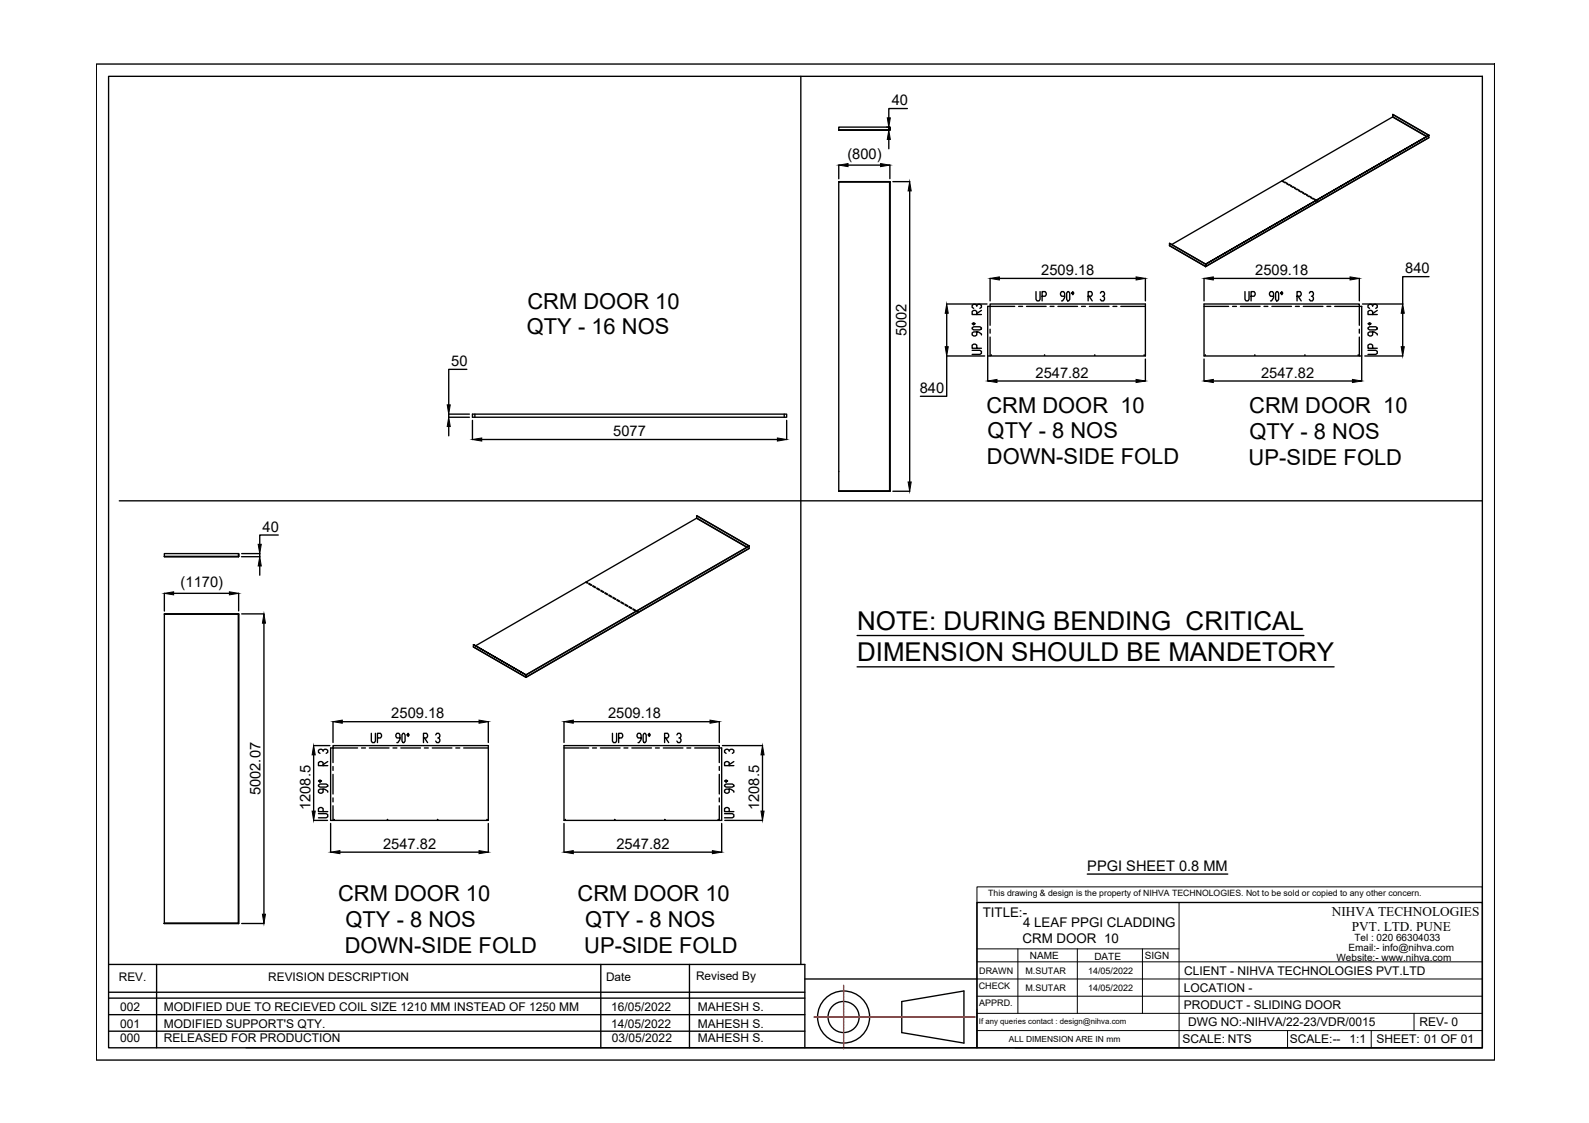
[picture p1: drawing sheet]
<svg xmlns="http://www.w3.org/2000/svg" width="297mm" height="210mm" viewBox="0 0 297 210" stroke-linecap="round" stroke-linejoin="round" font-family="sans-serif">
<!-- layer: 0 -->
<g fill="none" stroke="#000" stroke-width=".25">
<path d="M18 12h261.4v186.1h-261.4zM20.3 14.3h256.8v181.5h-256.8zM149.7 14.3v166M156.8 23.8h9.5v.5h-9.5zM156.8 24.3h9.5zM156.8 30.8v2.6M156.8 34h9.5v57.8M158.5 30.9h6.1M165.8 23.8h.3v.5h-.4M166.1 26.1v1.7M166.3 24.3v-.5v.5M166.3 34h-9.5"/>
<path d="M166.3 34h-9.5v57.8M166.3 30.8v2.6M166.9 34h3.2M169.6 20.3h-3.5v1.7M170.1 35.7v54.4M239.6 33.8l.6 .4M239.7 33.7l.3 .2M240.2 34l.5 .3M240.5 34.3l.5 .3M241 34.5l.5 .3M241.2 34.8l.5 .3M241.7 34.9l.5 .3"/>
<path d="M242 35.2l.5 .3M242.5 35.3l.5 .3M242.7 35.6l.5 .3M243.2 35.8l.5 .3M243.5 36.1l.5 .3M244 36.2l.5 .3M244.3 36.5l.5 .3M244.7 36.6l.5 .3M245 36.9l.5 .3M245.5 37.1l.5 .3M245.8 37.4l.6 .3M246.2 37.5l.3 .2"/>
<path d="M260.3 21.8v.1M260.4 21.4l6.7 3.9M266.7 25.5l-6.4-3.6-41.3 23.8M267.1 25.7l-41.7 24.1M267.1 25.3h.1M267.1 25.3l-6.7-3.9v.4l6.3 3.7M267.1 25.3l-41.7 24.1v.4v-.4l41.7-24.1v.4l-41.7 24.1M267.1 25.7h.1M177 56.8h7.5M177 58.6v6.2M182.6 58.8v-.6l-.3-.2h-.3l-.3 .2v.6h1.8M182.6 57.3v-.2l-.3-.2h-.3l-.3 .2v.3l.3 .2"/>
<path d="M182.6 57.1l.3-.2 .6 .2v.3l-.3 .2M183.5 58l-.9 .6M185.1 52v4.2M186.8 52h25.6M189.7 57.3h-5.1v9.2h29.5v-9.7h-29v4M190.4 57.3h.8M191.9 57.3h3.7M193.7 54.5v1.5l.2 .2h.3l.2-.2v-1.5M194.8 55.4h.6l.2-.3v-.3l-.2-.3h-.6v1.7M196.3 57.3h.7M197.8 57.3h3.6M199 55.4h-.6l-.2-.3 .2-.6h.4l.2 .3v.9l-.4 .5h-.2"/>
<path d="M199.6 54.5h.2l.2 .3v1.2l-.2 .2h-.2l-.2-.2v-1.2zM200.5 54.5l.2 .3-.2 .3-.1-.3zM202.2 57.3h.7M203.4 55.4h.6l.2-.3-.2-.6h-.6v1.7M203.6 55.4l.6 .8M203.6 57.3h3.7M205.7 54.8l.2-.3h.4l.2 .6-.2 .3h-.2M206.3 55.4l.2 .3-.2 .5h-.4l-.2-.2M208 57.3h.8M209.5 57.3h4.6M214.1 52v4.2M218.6 45.9l6.8 3.9-6.8-3.9v-.4l6.8 3.9"/>
<path d="M218.6 45.5l6.8 3.9M225.1 57.3h4.6M225.1 52v4.2M225.4 49.4v.4zM225.4 49.8h.1M226.8 52h25.6M230.4 57.3h.7M231.9 57.3h3.7M232.7 54.5v1.5l.2 .2h.4l.2-.2v-1.5M233.9 55.4h.5l.2-.3-.2-.6h-.5v1.7M236.3 57.3h.7M237.8 57.3h3.6"/>
<path d="M238.1 55.4h-.6l-.2-.3 .2-.6h.4l.2 .3v.9l-.4 .5h-.2M238.6 54.5h.2l.2 .3v1.2l-.2 .2h-.2l-.1-.2v-1.2zM239.6 54.5l.2 .3-.2 .3-.2-.3zM242.2 57.3h.7M242.5 55.4h.5l.2-.3-.2-.6h-.5v1.7M242.7 55.4l.5 .8M243.6 57.3h3.7M244.8 54.8l.2-.3h.3l.2 .3v.3l-.2 .3h-.2M245.3 55.4l.2 .3-.2 .5h-.3l-.2-.2M248 57.3h.8M249.5 57.3h5.1v9.2h-29.5v-9.7h29v4M254.1 52v4.2"/>
<path d="M256.6 58.8v-.6l-.3-.2-.6 .2v.6h1.8M256.6 57.3v-.2l-.3-.2-.6 .2v.3l.3 .2M256.6 57.1l.3-.2 .6 .2v.3l-.3 .2M257.5 58l-.9 .6M262.2 58.6v6.2M267.1 51.7h-4.9v5.1h-7.5M83.9 77.4h3.8M83.9 78h3.8M83.9 77.4v.6M83.9 79.7v1.8M87.3 69h-3.4v6.7M88.3 77.4h58.8v.6h-58.8z"/>
<path d="M88.3 78.6v3.6M88.8 77.4v.6M146.6 77.4v.6M147.1 78.6v3.6M181.7 65.5h1.5l.3 .2v.4l-.3 .1h-1.5M181.7 61.3l.3-.2h1.2l.3 .2v.2l-.3 .2h-1.2l-.3-.2zM181.7 60.5l.3-.2 .3 .2-.3 .2zM182.6 65.1v-.6l-.3-.2-.6 .2v.6h1.8M182.6 62v.6l-.3 .2-.6-.2v-.4l.3-.2h.9l.6 .4v.2M184.1 66.5h-7.1v7.6h-4.9M184.6 66.7v4.5M185.1 61.5v.8"/>
<path d="M185.1 63v3.5M186.4 71.2h26M214.1 67.1v4.1M225.1 67.1v4.1M226.8 71.2h26M254.1 61.5v.8M254.1 63v3.5M254.6 66.7v4.5M255.1 66.5h7.1M255.7 65.5h1.5l.3 .2v.4l-.3 .1h-1.5M255.7 61.3l.3-.2h1.2l.3 .2v.2l-.3 .2h-1.2l-.3-.2zM255.7 60.5l.3-.2 .3 .2-.3 .2z"/>
<path d="M256.6 65.1v-.6l-.3-.2-.6 .2v.6h1.8M256.6 62v.6l-.3 .2-.6-.2v-.4l.3-.2h.9l.6 .4v.2M22.3 93.6h254.8M90.1 82.1h55.2M130.2 96.8v.1M130.2 96.4l9.8 5.7M156.8 91.8h9.5h-9.5M156.8 88.1h.1M166.3 91.8h-9.5M166.3 91.8v-57.8v57.8M166.3 91.8h.1M166.9 91.8h3.2"/>
<path d="M30.7 103.5h13.9v.5h-13.9zM30.7 104h13.9M30.7 114.7l13.9 .1zM30.7 110.9v3.3M32.5 110.9h10.4M44.6 114.8v57.8h-13.9M44.6 104v-.5v.5M44.6 104h-13.9M44.6 114.7v.1M44.6 114.8v57.8M44.6 114.8h-13.9v57.8M44.6 110.9v3.3"/>
<path d="M45.2 103.5h3.4v.6h-3.5M45.2 114.7h4.2M48.6 105.8v1.7M49.3 116.5v54.4M52 100h-3.4v1.7M109.5 108.8l.3 .2M109.6 108.7l.3 .2M110 109.1l.5 .3M110.1 109l.5 .3M110.8 109.6l.5 .3M110.8 109.5l.6 .3M111.5 110l.5 .3"/>
<path d="M111.6 109.9l.5 .3M112.3 110.4l.5 .3M112.4 110.3l.5 .3M113.1 110.9l.4 .3M113.1 110.8l.5 .3M113.8 111.3l.5 .3M113.9 111.2l.5 .3M114.6 111.7l.5 .3M114.6 111.6l.5 .3M115.3 112.2l.5 .3M115.4 112.1l.5 .3M116.1 112.6l.5 .3"/>
<path d="M116.1 112.5l.5 .3M116.8 113.1l.5 .2M116.9 112.9l.5 .3M117.6 113.5l.5 .3M117.6 113.4l.5 .3M118.3 113.9l.5 .3M118.4 113.8l.5 .3M119.1 114.4l.2 .1M119.1 114.2l.3 .2M139.6 102.3l-9.4-5.4-41.3 23.8M140 102.1h.1M140 102.1l-9.8-5.7v.4l9.5 5.5"/>
<path d="M140 102.1l-41.7 24M140 102.5l-41.7 24.1M160.2 118.8h83.5M58.6 139.4h3.1M62.3 139.4h29v13.9h-29.5v-13.5h.5zM62.3 134.9v3.9M64 134.9h25.5M66.8 139.8h-4.5v2.7M67.6 139.8h.7M69 139.8h3.7M69.4 137.1v1.4l.2 .3h.4l.2-.3v-1.4M70.6 137.9h.5l.2-.3-.2-.5h-.5v1.7"/>
<path d="M73.5 139.8h.7M74.8 137.9h-.6l-.2-.3 .2-.5h.4l.2 .3v.8l-.4 .6h-.2M74.9 139.8h3.7M75.3 137.1h.2l.2 .3v1.1l-.2 .3h-.2l-.2-.3v-1.1zM76.3 137.1l.2 .3-.2 .2-.2-.2zM79.2 137.9h.5l.2-.3-.2-.5h-.5v1.7M79.3 139.8h.8M79.4 137.9l.5 .9M80.8 139.8h3.7M81.4 137.4l.2-.3h.4l.2 .3v.2l-.2 .3h-.2M82 137.9l.2 .3v.3l-.2 .3h-.4l-.2-.3M85.2 139.8h.7"/>
<path d="M86.7 139.8h4.6M88.5 120.9l9.8 5.7M88.5 120.5l9.8 5.6zM88.5 120.5v.4l9.8 5.7v-.5M91.3 134.9v3.9M98.3 126.1v.5M98.3 126.1l41.7-24v.4l-41.7 24.1zM98.3 126.6h.1M105.4 139.4h29.1v.4h.4v13.5h-29.5zM105.4 139.8h4.6M105.4 134.9v3.9M107.2 134.9h25.5"/>
<path d="M110.8 139.8h.7M112.2 139.8h3.7M114.5 137.1v1.4l.2 .3h.4l.2-.3v-1.4M115.6 137.9h.6l.2-.3-.2-.5h-.6v1.7M116.6 139.8h.8M118.1 139.8h3.7M119.8 137.9h-.5l-.2-.3 .2-.5h.4l.1 .3v.8l-.3 .6h-.2M120.4 137.1h.2l.2 .3v1.1l-.2 .3h-.2l-.2-.3v-1.1zM121.4 137.1l.2 .3-.2 .2-.2-.2zM122.5 139.8h.8M124 139.8h3.7M124.2 137.9h.6l.2-.3-.2-.5h-.6v1.7"/>
<path d="M124.4 137.9l.6 .9M126.5 137.4l.2-.3h.4l.2 .5-.2 .3h-.2M127.1 137.9l.2 .3-.2 .6h-.4l-.2-.3M128.4 139.8h.7M129.9 139.8h4.6v2.7M134.5 134.9v3.9M135 139.4h7.6M160.2 124.6h89.2M58.6 153.3h2.6M58.6 141.1v10.5M59.5 152.1h1.5l.3 .2v.4l-.3 .2h-1.5M59.5 146.7l.3-.2h1.2l.3 .2v.2l-.3 .2h-1.2l-.3-.2z"/>
<path d="M59.5 146l.3-.2 .3 .2-.3 .2zM60.4 151.7v-.6l-.3-.2-.6 .2v.6h1.8M60.4 147.5v.6l-.3 .2-.6-.2v-.4l.3-.2h.9l.6 .4v.2M60.4 143.1v-.6l-.3-.2-.6 .2v.6h1.8M60.4 140.4v-.2l-.3-.2h-.3l-.3 .2v.4l.3 .2M60.4 140.2l.3-.2 .6 .2v.4l-.3 .2M61.3 142.3l-.9 .6M61.8 153.9v5.4M62.3 143.3v.7M62.3 144.7v3.7M62.3 149.1v.8M62.3 150.6v2.7"/>
<path d="M63.5 159.3h26M91.3 153.9v5.4M105.4 153.9v5.4M107.2 159.3h26M134.5 143.3v.7M134.5 144.7v3.7M134.5 149.1v.8M134.5 150.6v2.7M134.9 153.9v5.4M135.4 152.1h1.5l.3 .2v.4l-.3 .2h-1.5M135.4 146.7l.3-.2h1.2l.3 .2v.2l-.3 .2h-1.2l-.3-.2zM135.4 146l.3-.2 .3 .2-.3 .2z"/>
<path d="M135.5 153.3h7.1M136.3 151.7v-.6l-.3-.2-.6 .2v.6h1.8M136.3 147.5v.6l-.3 .2-.6-.2v-.4l.3-.2h.9l.6 .4v.2M136.3 143.1v-.6l-.3-.2-.6 .2v.6h1.8M136.3 140.4v-.2l-.3-.2h-.3l-.3 .2v.4l.3 .2M136.3 140.2l.3-.2 .6 .2v.4l-.3 .2M137.2 142.3l-.9 .6M142.5 141.1v10.5M30.7 172.6h13.9M44.5 172.6h.1M44.5 172.6h-13.8M45.2 172.6h4.2"/>
<path d="M182.6 168.7h94.5v27.1h-94.5zM203.3 163.4h26.2M20.3 180.3h130.2v15.5h-104.5M20.3 192.7h130.2M20.3 185.5h130.2M20.3 189.7h130.2M20.3 186.6h130.2M29.3 180.3v15.5M112.3 180.3v15.5M128.9 180.3v15.5M150.5 195.8h32.1M150.5 183h32.1"/>
<path d="M168.6 187.2l11.6-2v9.8l-11.6-2zM189.8 195.8h87.3"/>
<circle cx="185.3" cy="66.4" r=".03"/>
<circle cx="195.3" cy="66.4" r=".03"/>
<circle cx="204.6" cy="66.4" r=".03"/>
<circle cx="213.9" cy="66.4" r=".03"/>
<circle cx="225.3" cy="66.4" r=".03"/>
<circle cx="234.6" cy="66.4" r=".03"/>
<circle cx="243.9" cy="66.4" r=".03"/>
<circle cx="253.9" cy="66.4" r=".03"/>
<circle cx="62.4" cy="153.2" r=".03"/>
<circle cx="72.4" cy="153.2" r=".03"/>
<circle cx="81.8" cy="153.2" r=".03"/>
<circle cx="91" cy="153.2" r=".03"/>
<circle cx="105.7" cy="153.2" r=".03"/>
<circle cx="114.9" cy="153.2" r=".03"/>
<circle cx="124.3" cy="153.2" r=".03"/>
<circle cx="134.3" cy="153.2" r=".03"/>
<circle cx="157.7" cy="190.1" r="4.9"/>
<circle cx="157.7" cy="190.1" r="2.91"/>
</g>
<g fill="none" stroke="#000" stroke-width=".19">
<path d="M182.6 165.8h94.5v2.9h-94.5zM182.6 179.8h94.5M182.6 168.7v27.1M182.6 177.4h37.8M184.2 168.7h92.9M190.3 177.4v12M201.4 177.4v12M213.6 177.4v12M220.4 168.7v27.1M182.6 189.4h94.5M182.6 186.2h94.5M182.6 183h94.5"/>
<path d="M182.6 192.6h94.5M240.7 192.6v3.2M256.3 192.6v3.2M264.3 189.4v3.2"/>
</g>
<g fill="none" stroke="#f00" stroke-width=".25">
<path d="M152.2 190.1h.2M152.5 190.1h.1M152.7 190.1h.3M153.1 190.1h.1M153.2 190.1h.4M153.7 190.1h.1M153.8 190.1h.4M154.3 190.1h.1M154.4 190.1h.4M154.9 190.1h.1M155 190.1h.4M155.4 190.1h.1"/>
<path d="M155.6 190.1h.4M156 190.1h.1M156.2 190.1h.3M156.6 190.1h.1M156.8 190.1h.3M157.2 190.1h.1M157.4 190.1h.3M157.7 184.2v.2M157.7 184.5v.1M157.7 184.6v.4M157.7 185.1h.1M157.7 185.2v.4"/>
<path d="M157.7 185.7h.1M157.7 185.8v.4M157.7 186.2v.1M157.7 186.4v.4M157.7 186.8v.1M157.7 187v.3M157.7 187.4v.1M157.7 187.6v.3M157.7 188v.1M157.7 188.2v.3M157.7 188.6v.1M157.7 188.7v.4"/>
<path d="M157.7 189.2v.1M157.7 189.3v.4M157.7 189.8h.1M157.7 189.9v.4M157.7 190.4h.1M157.7 190.5v.4M157.7 190.9v.1M157.7 191.1v.4M157.7 191.5v.1M157.7 191.7v.3M157.7 192.1v.1M157.7 192.3v.3"/>
<path d="M157.7 192.7v.1M157.7 192.8v.4M157.7 193.3v.1M157.7 193.4v.4M157.7 193.9v.1M157.7 194v.4M157.7 194.5h.1M157.7 194.6v.4M157.7 195.1h.1M157.7 195.2v.4M157.7 195.6v.1M157.7 195.8v.2"/>
<path d="M157.8 190.1h.1M157.9 190.1h.4M158.4 190.1h.1M158.5 190.1h.4M159 190.1h.1M159.1 190.1h.4M159.6 190.1h.1M159.7 190.1h.4M160.1 190.1h.1M160.3 190.1h.4M160.7 190.1h.1M160.9 190.1h.3"/>
<path d="M161.3 190.1h.1M161.5 190.1h.3M161.9 190.1h.1M162.1 190.1h.3M162.5 190.1h.1M162.6 190.1h.4M163.1 190.1h.1M163.2 190.1h.4M163.7 190.1h.1M163.8 190.1h.4M164.3 190.1h.1M164.4 190.1h.4"/>
<path d="M164.8 190.1h.1M165 190.1h.4M165.4 190.1h.1M165.6 190.1h.4M166 190.1h.1M166.2 190.1h.3M166.6 190.1h.1M166.8 190.1h.3M167.2 190.1h.1M167.3 190.1h.4M167.8 190.1h.1M167.9 190.1h.4"/>
<path d="M168.4 190.1h.1M168.5 190.1h.4M169 190.1h.1M169.1 190.1h.4M169.6 190.1h.1M169.7 190.1h.4M170.1 190.1h.1M170.3 190.1h.4M170.7 190.1h.1M170.9 190.1h.3M171.3 190.1h.1M171.5 190.1h.3"/>
<path d="M171.9 190.1h.1M172.1 190.1h.3M172.5 190.1h.1M172.6 190.1h.4M173.1 190.1h.1M173.2 190.1h.4M173.7 190.1h.1M173.8 190.1h.4M174.3 190.1h.1M174.4 190.1h.4M174.8 190.1h.1M175 190.1h.4"/>
<path d="M175.4 190.1h.1M175.6 190.1h.3M176 190.1h.1M176.2 190.1h.3M176.6 190.1h.1M176.8 190.1h.3M177.2 190.1h.1M177.3 190.1h.4M177.8 190.1h.1M177.9 190.1h.4M178.4 190.1h.1M178.5 190.1h.4"/>
<path d="M179 190.1h.1M179.1 190.1h.4M179.5 190.1h.1M179.7 190.1h.4M180.1 190.1h.1M180.3 190.1h.3M180.7 190.1h.1M180.9 190.1h.3M181.3 190.1h.1M181.5 190.1h.3M181.9 190.1h.1M182 190.1h.3"/>
</g>
<g fill="#000" stroke="#000" stroke-width=".19">
<path d="M156.8 30.9l1.7-.3v.5zM164.6 30.6l1.7 .3-1.7 .2zM166.1 24.3l.3 1.8h-.5zM165.9 22h.5l-.3 1.8zM170.1 34l.2 1.7h-.5zM177 56.8l.3 1.8h-.6zM185.1 52l1.7-.2v.5zM212.4 51.8l1.7 .2-1.7 .3zM225.1 52l1.7-.2v.5zM252.4 51.8l1.7 .2-1.7 .3zM262.2 56.8l.3 1.8h-.6zM83.9 78l.3 1.7h-.6z"/>
<path d="M83.6 75.7h.6l-.3 1.7zM176.7 64.8h.6l-.3 1.7zM184.6 71.2l1.8-.3v.6zM212.4 70.9l1.7 .3-1.7 .3zM225.1 71.2l1.7-.3v.6zM252.8 70.9l1.8 .3-1.8 .3zM261.9 64.8h.6l-.3 1.7zM88.3 82.1l1.8-.2v.5zM145.3 81.9l1.8 .2-1.8 .3zM169.8 90.1h.5l-.2 1.7zM30.7 110.9l1.8-.3v.6zM42.9 110.6l1.7 .3-1.7 .3z"/>
<path d="M48.6 104.1l.2 1.7h-.5zM48.3 101.7h.5l-.2 1.8zM49.3 114.7l.3 1.8h-.5zM62.3 134.9l1.7-.3v.6zM89.5 134.6l1.8 .3-1.8 .3zM105.4 134.9l1.8-.3v.6zM132.7 134.6l1.8 .3-1.8 .3zM58.6 139.4l.3 1.7h-.6zM58.3 151.6h.6l-.3 1.7zM61.8 159.3l1.7-.3v.6zM89.5 159l1.8 .3-1.8 .3zM105.4 159.3l1.8-.3v.6z"/>
<path d="M133.2 159l1.7 .3-1.7 .3zM142.5 139.4l.3 1.7h-.5zM142.3 151.6h.5l-.3 1.7zM49.1 170.9h.5l-.3 1.7z"/>
</g>
<g font-size="4.8">
<text x="160.2" y="117.8">NOTE: DURING BENDING CRITICAL</text>
<text x="160.2" y="123.6">DIMENSION SHOULD BE MANDETORY</text>
</g>
<g font-size="4.1">
<text x="98.6" y="57.7">CRM DOOR 10</text>
<text x="98.5" y="62.5">QTY - 16 NOS</text>
<text x="184.4" y="77.2">CRM DOOR 10</text>
<text x="233.5" y="77.2">CRM DOOR 10</text>
<text x="184.6" y="81.9">QTY - 8 NOS</text>
<text x="233.6" y="82">QTY - 8 NOS</text>
<text x="184.5" y="86.8">DOWN-SIDE FOLD</text>
<text x="233.4" y="87">UP-SIDE FOLD</text>
<text x="63.2" y="168.4">CRM DOOR 10</text>
<text x="64.6" y="173.2">QTY - 8 NOS</text>
<text x="108" y="168.4">CRM DOOR 10</text>
<text x="109.4" y="173.2">QTY - 8 NOS</text>
<text x="64.4" y="178.1">DOWN-SIDE FOLD</text>
<text x="109.2" y="178.1">UP-SIDE FOLD</text>
</g>
<g font-size="2.7">
<text x="166.7" y="19.7">40</text>
<text x="158.4" y="29.7">(800)</text>
<text x="194.7" y="51.4">2509.18</text>
<text x="234.6" y="51.4">2509.18</text>
<text x="262.7" y="51.1">840</text>
<text x="169.4" y="62.9" transform="rotate(-90 169.4 62.9)">5002</text>
<text x="84.3" y="68.4">50</text>
<text x="193.6" y="70.6">2547.82</text>
<text x="235.7" y="70.6">2547.82</text>
<text x="171.9" y="73.5">840</text>
<text x="114.6" y="81.5">5077</text>
<text x="49.1" y="99.4">40</text>
<text x="33.8" y="109.7">(1170)</text>
<text x="73.2" y="134.3">2509.18</text>
<text x="113.7" y="134.3">2509.18</text>
<text x="48.7" y="148.6" transform="rotate(-90 48.7 148.6)">5002.07</text>
<text x="58" y="151.4" transform="rotate(-90 58 151.4)">1208.5</text>
<text x="141.9" y="151.4" transform="rotate(-90 141.9 151.4)">1208.5</text>
<text x="71.6" y="158.7">2547.82</text>
<text x="115.2" y="158.7">2547.82</text>
<text x="203.3" y="162.8">PPGI SHEET 0.8 MM</text>
</g>
<g font-size="2.5">
<text x="183.7" y="171.4">TITLE:-</text>
<text x="191.2" y="173.2">4 LEAF PPGI CLADDING</text>
<text x="249" y="171.3">NIHVA TECHNOLOGIES</text>
<text x="191.1" y="176.2">CRM DOOR 10</text>
<text x="252.7" y="174.1">PVT. LTD. PUNE</text>
</g>
<g font-size="2.2">
<text x="22.2" y="183.4">REV.</text>
<text x="50.1" y="183.4">REVISION DESCRIPTION</text>
<text x="113.3" y="183.4">Date</text>
<text x="130.1" y="183.2">Revised By</text>
<text x="221.3" y="185.4">LOCATION -</text>
<text x="221.3" y="182.2">CLIENT - NIHVA TECHNOLOGIES PVT.LTD</text>
<text x="22.5" y="189">002</text>
<text x="30.6" y="189">MODIFIED DUE TO RECIEVED COIL SIZE 1210 MM INSTEAD OF 1250 MM</text>
<text x="114.2" y="189">16/05/2022</text>
<text x="130.4" y="189.1">MAHESH S.</text>
<text x="221.3" y="188.6">PRODUCT - SLIDING DOOR</text>
<text x="222.1" y="191.8">DWG NO:-NIHVA/22-23/VDR/0015</text>
<text x="265.4" y="191.8">REV- 0</text>
<text x="22.5" y="192.1">001</text>
<text x="22.5" y="194.8">000</text>
<text x="30.6" y="194.8">RELEASED FOR PRODUCTION</text>
<text x="30.6" y="192.1">MODIFIED SUPPORT'S QTY.</text>
<text x="114.2" y="192.1">14/05/2022</text>
<text x="114.4" y="194.8">03/05/2022</text>
<text x="130.4" y="192.1">MAHESH S.</text>
<text x="130.4" y="194.8">MAHESH S.</text>
<text x="221" y="195">SCALE: NTS</text>
<text x="241.1" y="195">SCALE:--</text>
<text x="252.2" y="195">1:1</text>
<text x="257.3" y="195">SHEET: 01 OF 01</text>
</g>
<g font-size="1.9">
<text x="192.5" y="179.3">NAME</text>
<text x="204.6" y="179.4">DATE</text>
<text x="214" y="179.2">SIGN</text>
<text x="249.8" y="179.6">Website:- www.nihva.com</text>
<text x="252.1" y="177.8">Email:- info@nihva.com</text>
<text x="253.2" y="176">Tel : 020 66304033</text>
</g>
<g font-size="1.7">
<text x="183" y="184.9">CHECK</text>
<text x="183" y="182.1">DRAWN</text>
<text x="191.7" y="185.2">M.SUTAR</text>
<text x="191.7" y="182">M.SUTAR</text>
<text x="203.4" y="182">14/05/2022</text>
<text x="203.4" y="185.2">14/05/2022</text>
<text x="183" y="188.1">APPRD.</text>
</g>
<g font-size="1.6">
<text x="184.7" y="167.6">This drawing &amp; design is the property of NIHVA TECHNOLOGIES. Not to be sold or copied to any other concern.</text>
<text x="188.6" y="194.8">ALL DIMENSION ARE IN mm</text>
</g>
<text font-size="1.5" x="183" y="191.4">If any queries contact : design@nihva.com</text>
</svg>
